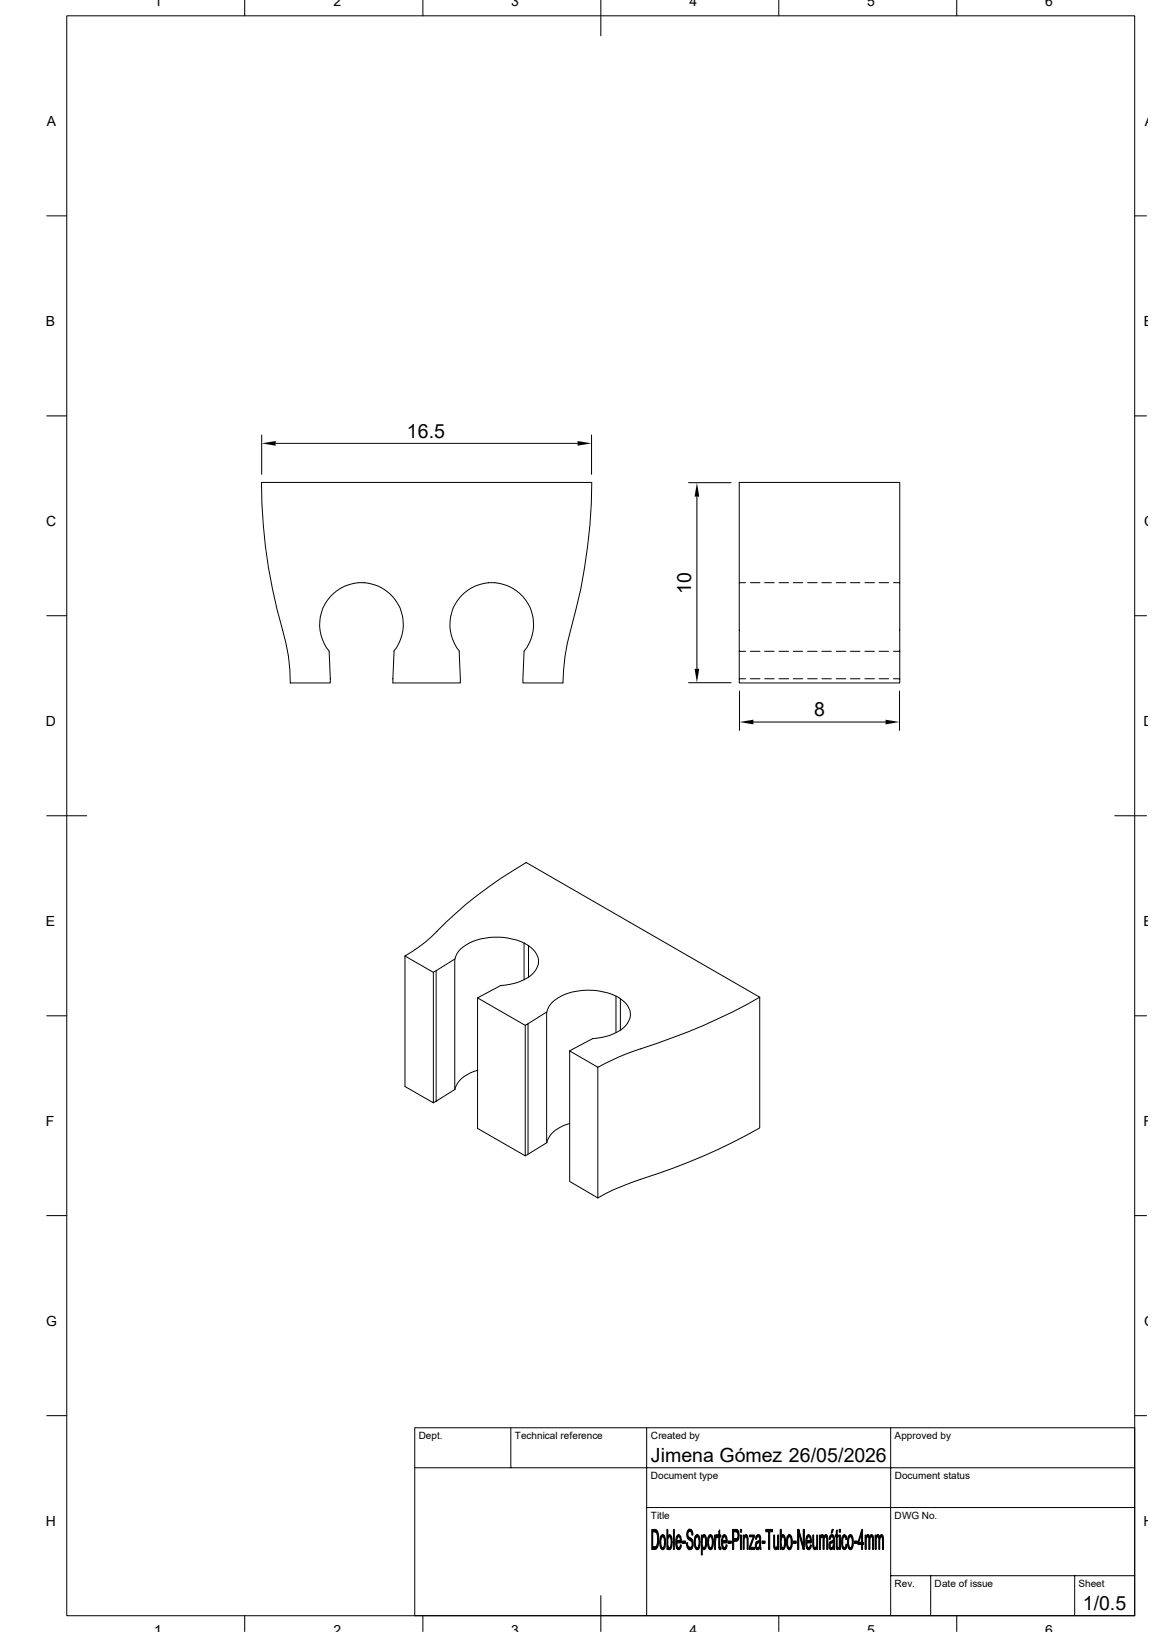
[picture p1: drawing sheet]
<svg xmlns="http://www.w3.org/2000/svg" width="210mm" height="297mm" viewBox="0 0 210 297" stroke-linecap="round" stroke-linejoin="round" font-family="sans-serif">
<g fill="none" stroke="#000" stroke-width=".18">
<path d="M12.1 2.9h194.4v291.1h-194.4zM44.5 0v2.9M77 0v2.9M109.3 0v6.5M141.7 0v2.9M174.1 0v2.9M8.5 39.3h3.6M206.5 39.3h2.2M8.5 75.7h3.6M47.6 79.2v7.1M107.7 79.2v7.1M206.5 75.7h2.2"/>
<path d="M50.2 80.7h54.9M125.3 87.8h7.8M126.8 90.4v31.3M134.5 87.8h29.2v36.5h-29.2zM8.5 112.1h3.6M66.3 106a7.6 7.6 0 0 1 5.4 12.5M66.4 106a7.6 7.6 0 0 0-7.4 4.1 7.6 7.6 0 0 0 .9 8.4M83.6 118.5l.2 5.8h-12.3l.2-5.8M88.9 106a7.6 7.6 0 0 1 7.3 4.1 7.6 7.6 0 0 1-.8 8.4M88.9 106a7.6 7.6 0 0 0-5.3 12.5M95.4 118.5l-.2 5.8h7.2a36.6 36.6 0 0 1 1.4-9.6 100.9 100.9 0 0 0 3.9-26.9h-60.1a101.8 101.8 0 0 0 4.4 29.2l.5 2.4 .3 4.9h7.3l-.2-5.8M134.5 106h1.2"/>
<path d="M134.5 118.5h1.2M136.6 106h1.7M136.6 118.5h1.7M139.1 106h1.8M139.1 118.5h1.8M141.8 106h1.7M141.8 118.5h1.7M144.4 106h1.7M144.4 118.5h1.7M147 106h1.7M147 118.5h1.7M149.6 106h1.7"/>
<path d="M149.6 118.5h1.7M152.2 106h1.7M152.2 118.5h1.7M154.8 106h1.7M154.8 118.5h1.7M157.4 106h1.7M157.4 118.5h1.7M160 106h1.7M160 118.5h1.7M162.6 106h1.1M162.6 118.5h1.1M206.5 112.1h2.2"/>
<path d="M125.3 124.2h7.8M134.5 123.5h1.2M134.6 125.8v7.1M136.6 123.5h1.7M137.1 131.4h24.1M139.1 123.5h1.8M141.8 123.5h1.7M144.4 123.5h1.7M147 123.5h1.7M149.6 123.5h1.7M152.2 123.5h1.7M154.8 123.5h1.7"/>
<path d="M157.4 123.5h1.7M160 123.5h1.7M162.6 123.5h1.1M163.7 125.8v7.1M8.5 148.5h7.3M202.9 148.5h5.8M73.7 174a29.2 29.2 0 0 0 7.5-6.2 77.1 77.1 0 0 1 14.6-10.8l42.5 24.5M73.7 174l5.2 3 3.9-2.5v23.8l-3.9 2.4-5.2-3zM78.9 177v23.7M79.4 176.7v23.7M95.3 171.6a11.6 11.6 0 0 0-11 .7 3.5 3.5 0 0 0-1.5 2.2M96.1 172.1a3.2 3.2 0 0 1 1.6 4 6 6 0 0 1-4.2 2.9l-2.4 .4-4.2 2.2"/>
<path d="M96.2 177.8v-5.7l-.8-.5v6.7M8.5 184.9h3.6M86.9 181.6v23.8l8.7 5M86.9 181.6l8.7 5M87 194.8a5.9 5.9 0 0 0-4.1 3.1l-.1 .4M95.6 186.6l.5-.3v23.8l-.5 .3zM96.1 186.3l3.4-2.1v23.8l-3.4 2.1M107.9 189l-4.2 2.3M112.1 181.3a11.6 11.6 0 0 0-11.1 .7 3.5 3.5 0 0 0-1.5 2.2M112.9 181.7a3.2 3.2 0 0 1 1.5 4.1 6 6 0 0 1-4.2 2.8l-2.4 .4M112.9 187.5v-5.8l-.8-.4v6.7M138.3 181.5a111.2 111.2 0 0 1-23.1 9.8l-2.7 1.1-3.7 1.8"/>
<path d="M138.3 181.5v23.8a117.2 117.2 0 0 1-23.4 9.9 33.5 33.5 0 0 0-6.1 2.8v-23.8l-5.1-2.9v23.7l5.1 3M206.5 184.9h2.2M103.7 204.5a5.9 5.9 0 0 0-4.1 3.1l-.1 .4M8.5 221.2h3.6M206.5 221.2h2.2M8.5 257.6h3.6M75.5 259.8h131v34.2h-131zM93 259.8v7.3M117.7 259.8v34.2M162.1 259.8v34.2M206.5 257.6h2.2M75.5 267.1h131"/>
<path d="M117.7 274.4h88.8M44.5 294v2.9M77 294v2.9M109.3 290.4v6.5M141.7 294v2.9M162.1 286.8h44.4M169.4 286.8v7.2M174.1 294v2.9M195.6 286.8v7.2"/>
</g>
<g fill="#000" stroke="#000" stroke-width=".18">
<path d="M118.6 278.3l.8 .1 .3 .3-.9 .1v2.8h.9l-.4 .4h-.7z" fill-rule="evenodd"/>
<path d="M119.1 278.8l.6-.1 .2 1-.2 1.8-.9 .1h.3a1.3 1.3 0 0 0 .6-1.6v-.2a.83 .83 0 0 0-.6-1z" fill-rule="evenodd"/>
<path d="M120.2 279.7h.4a1.52 1.52 0 0 0-.3 1.6l.3 .4h-.4l-.1-.4v-.9z" fill-rule="evenodd"/>
<path d="M120.4 279.4a.48 .48 0 0 1 .5 0 .48 .48 0 0 1 .2 .6v.6a1.16 1.16 0 0 1-.5 1.4l-.4-.3h.4a1.67 1.67 0 0 0 0-2h-.4z" fill-rule="evenodd"/>
<path d="M121.4 278.3h.1v1.4h.3a2.03 2.03 0 0 0 0 1.9h-.3v.4h-.1z" fill-rule="evenodd"/>
<path d="M121.6 279.4a.4 .4 0 0 1 .5 0 .4 .4 0 0 1 .2 .5v.9a.96 .96 0 0 1-.5 1.2l-.3-.3h.3a1.89 1.89 0 0 0 0-2h-.3z" fill-rule="evenodd"/>
<path d="M123.1 279.7h.4l-.2 .2-.1 .5h.8v.4h-.8v.5l.3 .4h-.4l-.1-.3v-1.2z" fill-rule="evenodd"/>
<path d="M123.3 279.4a.5 .5 0 0 1 .5 .1 .5 .5 0 0 1 .2 .5v.4h-.8h.6l-.1-.6-.1-.1h-.5z" fill-rule="evenodd"/>
<path d="M125.3 278.3a.52 .52 0 0 1 .7 .4h-.4a.64 .64 0 0 0-.4 .7 .64 .64 0 0 0 .6 .6 1.49 1.49 0 0 1-.1 2 .5 .5 0 0 1-.6-.4h.5a.72 .72 0 0 0 .4-.7 .72 .72 0 0 0-.6-.7 1.38 1.38 0 0 1-.1-1.9z" fill-rule="evenodd"/>
<path d="M125.6 278.7h.4l.1 .7h-.2v-.5z" fill-rule="evenodd"/>
<path d="M126.5 279.7h.4a1.78 1.78 0 0 0-.3 1.7l.3 .3h-.4l-.1-.5z" fill-rule="evenodd"/>
<path d="M126.6 279.4a.48 .48 0 0 1 .6 0 .48 .48 0 0 1 .1 .6l.1 .9a.87 .87 0 0 1-.6 1.1l-.3-.3h.4a1.69 1.69 0 0 0 0-2h-.4z" fill-rule="evenodd"/>
<path d="M127.6 279.4h.2v.3h.2l-.2 .8a1.16 1.16 0 0 0 .3 1.2h.3h-.6v1.3h-.2z" fill-rule="evenodd"/>
<path d="M127.8 279.6l.3 .1h-.3z" fill-rule="evenodd"/>
<path d="M127.9 279.4a.33 .33 0 0 1 .4-.1 .33 .33 0 0 1 .2 .4l.1 .5v1.2l-.2 .3h-.3a2.01 2.01 0 0 0 0-2l-.3-.1z" fill-rule="evenodd"/>
<path d="M128.9 279.7h.4a1.68 1.68 0 0 0-.2 1.7l.2 .3h-.4l-.1-.5z" fill-rule="evenodd"/>
<path d="M129 279.4a.48 .48 0 0 1 .6 0 .48 .48 0 0 1 .2 .6v1.1a.71 .71 0 0 1-.6 .9l-.3-.3h.4a1.56 1.56 0 0 0 .3-1.7l-.2-.3h-.5z" fill-rule="evenodd"/>
<path d="M130 279.4h.2v.3h.2l-.2 .8v1.5h-.2z" fill-rule="evenodd"/>
<path d="M130.3 279.4l.2-.1 .1 .1v.5l-.4-.2z" fill-rule="evenodd"/>
<path d="M131 278.4v1h.2v.3h-.2v1.7l.1 .2h-.3v-1.9h-.1v-.3h.1v-.7z" fill-rule="evenodd"/>
<path d="M131.4 279.7h.4l-.2 .3-.1 .4h.8v.4h-.8l.1 .5 .2 .4h-.4l-.1-.5z" fill-rule="evenodd"/>
<path d="M131.6 279.4a.41 .41 0 0 1 .4 0 .41 .41 0 0 1 .2 .4l.1 .6h-.8h.7l-.2-.7h-.6z" fill-rule="evenodd"/>
<path d="M133.3 278.3h.8l.4 .5h-1v1.3h.9l-.3 .4h-.6v1.5h-.2z" fill-rule="evenodd"/>
<path d="M133.9 278.8h.6v.6l-.1 .7h-.9h.5a.89 .89 0 0 0 0-1.3z" fill-rule="evenodd"/>
<path d="M134.7 279.4h.3v2.6h-.3z" fill-rule="evenodd"/>
<path d="M134.7 278.3h.3v.5h-.3z" fill-rule="evenodd"/>
<path d="M135.4 279.7h.3z" fill-rule="evenodd"/>
<path d="M135.3 279.4h.1v.3h.2l-.2 .5v1.8h-.1z" fill-rule="evenodd"/>
<path d="M135.6 279.4v-.1a.62 .62 0 0 1 .5 .9v1.8h-.1l-.1-2.1-.2-.2h-.3z" fill-rule="evenodd"/>
<path d="M137.1 279.7h.2l-.9 2.3v-.4z" fill-rule="evenodd"/>
<path d="M136.4 279.4h.9v.3h-.9z" fill-rule="evenodd"/>
<path d="M137.5 279.7h.5h-.2l-.1 .5-.2-.1z" fill-rule="evenodd"/>
<path d="M137.7 279.4a.46 .46 0 0 1 .6 0 .46 .46 0 0 1 .1 .6l.1 2h-.2v-.4h-.3l.2-.1 .1-.8-.7-.1 .2-.1a.45 .45 0 0 0 .5-.3 .45 .45 0 0 0-.3-.5h-.4z" fill-rule="evenodd"/>
<path d="M139.4 278.3h1.2v.5h-.5v3.2h-.2v-3.2h-.5z" fill-rule="evenodd"/>
<path d="M140.8 279.4h.2v2.1l.1 .1 .4 .1a.35 .35 0 0 1-.4 .3 .35 .35 0 0 1-.3-.4z" fill-rule="evenodd"/>
<path d="M141.5 279.4h.2v2.6h-.2v-.4h-.1l.1-.6z" fill-rule="evenodd"/>
<path d="M142 278.3h.2v1.4h.3a1.78 1.78 0 0 0-.3 1.6l.2 .3h-.2v.4h-.2z" fill-rule="evenodd"/>
<path d="M142.3 279.4a.34 .34 0 0 1 .4-.1 .34 .34 0 0 1 .2 .4l.1 1.1a.96 .96 0 0 1-.6 1.2l-.2-.3h.3a1.75 1.75 0 0 0 0-2h-.3z" fill-rule="evenodd"/>
<path d="M143.3 279.7h.4a1.54 1.54 0 0 0-.3 1.7l.3 .3h-.4l-.1-.1-.1-1.3z" fill-rule="evenodd"/>
<path d="M143.5 279.4a.5 .5 0 0 1 .5 0 .5 .5 0 0 1 .1 .6v1.3a.66 .66 0 0 1-.6 .7l-.2-.3h.4a1.87 1.87 0 0 0 0-2h-.4z" fill-rule="evenodd"/>
<path d="M145.2 278.3h.2v3.7h-.2z" fill-rule="evenodd"/>
<path d="M145.4 278.3l.8 2.9v.8l-.8-2.9z" fill-rule="evenodd"/>
<path d="M146.2 278.3h.2v3.7h-.2z" fill-rule="evenodd"/>
<path d="M146.8 279.7h.4l-.3 .2v.5h.8v.4h-.8v.5l.3 .4h-.4l-.1-.3-.1-1.2z" fill-rule="evenodd"/>
<path d="M146.9 279.4a.5 .5 0 0 1 .6 .1 .5 .5 0 0 1 .1 .5l.1 .4h-.8h.6l-.1-.6-.2-.1h-.4z" fill-rule="evenodd"/>
<path d="M147.9 279.4h.2v2.1l.2 .1 .3 .1a.35 .35 0 0 1-.4 .3 .35 .35 0 0 1-.2-.4z" fill-rule="evenodd"/>
<path d="M148.6 279.4h.2v2.6h-.2v-.4h-.1l.1-.5z" fill-rule="evenodd"/>
<path d="M149.1 279.4h.2v.3h.2l-.2 .5v1.8h-.2z" fill-rule="evenodd"/>
<path d="M149.3 279.7h.3z" fill-rule="evenodd"/>
<path d="M149.4 279.4l.4-.1 .1 .4h-.6z" fill-rule="evenodd"/>
<path d="M149.7 279.8l.5-.1-.2 .4v1.9h-.2z" fill-rule="evenodd"/>
<path d="M150.2 279.3a.47 .47 0 0 1 .4 .2 .47 .47 0 0 1 0 .5l.1 2h-.2v-2l-.2-.3h-.3z" fill-rule="evenodd"/>
<path d="M151 279.7h.4l-.2 .1-.1 .4-.2-.1z" fill-rule="evenodd"/>
<path d="M151.1 279.4a.47 .47 0 0 1 .6 0 .47 .47 0 0 1 .1 .6l.1 2h-.2v-.4h-.3l.2-.3v-.6l-.5-.1a.53 .53 0 0 0 .5-.3 .53 .53 0 0 0-.1-.6h-.5z" fill-rule="evenodd"/>
<path d="M151.4 278.3h.3l-.3 .7h-.1z" fill-rule="evenodd"/>
<path d="M152.4 278.4v1h.2v.3h-.2v1.8l.1 .1h-.3v-1.9h-.2v-.3h.2v-.7z" fill-rule="evenodd"/>
<path d="M152.7 279.4h.3v2.6h-.3z" fill-rule="evenodd"/>
<path d="M152.7 278.3h.3v.5h-.3z" fill-rule="evenodd"/>
<path d="M153.5 279.4l.2-.1 .4 .4h-.4a1.99 1.99 0 0 0-.2 1.9l.2 .1h-.4l-.1-.7v-1.1z" fill-rule="evenodd"/>
<path d="M153.7 279.7h.4v.4l-.2 .1v-.4z" fill-rule="evenodd"/>
<path d="M154.4 279.7h.4a1.71 1.71 0 0 0-.1 1.9l.1 .1h-.4l-.1-.4-.1-.8z" fill-rule="evenodd"/>
<path d="M154.5 279.4a.48 .48 0 0 1 .6 0 .48 .48 0 0 1 .1 .6l.1 .6a1.12 1.12 0 0 1-.5 1.4l-.4-.3h.4a1.67 1.67 0 0 0 0-2h-.4z" fill-rule="evenodd"/>
<path d="M156.8 278.3h.2l-.7 2.4h.9v.4h-.2v.9h-.2v-.9h-.7v-.4z" fill-rule="evenodd"/>
<path d="M157 278.3v2.4h-.7h.5v-1.6z" fill-rule="evenodd"/>
<path d="M157.4 279.4h.2v.3h.2l-.2 .4v1.9h-.2z" fill-rule="evenodd"/>
<path d="M157.6 279.7h.3z" fill-rule="evenodd"/>
<path d="M157.8 279.3h.3l.2 .4h-.7z" fill-rule="evenodd"/>
<path d="M158 279.8l.6-.1-.3 .3v2h-.2z" fill-rule="evenodd"/>
<path d="M158.4 279.4a.35 .35 0 0 1 .5 0 .35 .35 0 0 1 .1 .4v2.2h-.2v-2l-.1-.3h-.4z" fill-rule="evenodd"/>
<path d="M159.3 279.4h.1v.3h.2l-.1 .4v1.9h-.2z" fill-rule="evenodd"/>
<path d="M159.5 279.7h.2z" fill-rule="evenodd"/>
<path d="M159.6 279.4l.3-.1 .2 .4h-.6z" fill-rule="evenodd"/>
<path d="M159.9 279.8l.5-.1-.2 .2-.1 .4v1.7h-.2z" fill-rule="evenodd"/>
<path d="M160.2 279.4l.2-.1a.66 .66 0 0 1 .4 .9v1.8h-.2v-2.1l-.2-.2h-.3z" fill-rule="evenodd"/>
<path d="M121.5 281.6l.3 .1z" fill-rule="evenodd"/>
<path d="M122.6 278.3h.1v3.7h-.1z" fill-rule="evenodd"/>
<path d="M123.1 281.7h.5l.2-.6 .2 .1a.59 .59 0 0 1-.1 .6 .59 .59 0 0 1-.6 .2z" fill-rule="evenodd"/>
<path d="M124.2 280.5h.6v.4h-.6z" fill-rule="evenodd"/>
<path d="M124.9 280.8h.2l.1 .5 .4 .3h-.5z" fill-rule="evenodd"/>
<path d="M127.8 281.7h.6a.32 .32 0 0 1-.3 .3 .32 .32 0 0 1-.3-.3z" fill-rule="evenodd"/>
<path d="M130.8 281.6h.4v.4h-.3z" fill-rule="evenodd"/>
<path d="M131.4 281.7h.5l.2-.6 .2 .1a.61 .61 0 0 1-.6 .8z" fill-rule="evenodd"/>
<path d="M132.5 280.5h.6v.4h-.6z" fill-rule="evenodd"/>
<path d="M136.6 281.6h.7v.4h-.9z" fill-rule="evenodd"/>
<path d="M137.6 280.7h.6a.59 .59 0 0 0-.5 .4 .59 .59 0 0 0 .1 .6h.4a.4 .4 0 0 1-.5 .3 .4 .4 0 0 1-.2-.5z" fill-rule="evenodd"/>
<path d="M137.9 281.7l.4-.1z" fill-rule="evenodd"/>
<path d="M138.7 280.5h.5v.4h-.5z" fill-rule="evenodd"/>
<path d="M141.2 281.6h.3z" fill-rule="evenodd"/>
<path d="M142.2 281.6l.3 .1z" fill-rule="evenodd"/>
<path d="M144.4 280.5h.5v.4h-.5z" fill-rule="evenodd"/>
<path d="M146.8 281.7h.4l.3-.6 .2 .1a.59 .59 0 0 1-.1 .6 .59 .59 0 0 1-.6 .2z" fill-rule="evenodd"/>
<path d="M148.3 281.6h.3z" fill-rule="evenodd"/>
<path d="M151 280.7h.6a.61 .61 0 0 0-.5 .3 .61 .61 0 0 0 .1 .7h.4a.4 .4 0 0 1-.5 .3 .4 .4 0 0 1-.2-.5z" fill-rule="evenodd"/>
<path d="M151.3 281.7l.4-.1z" fill-rule="evenodd"/>
<path d="M152.2 281.6h.4v.4h-.3z" fill-rule="evenodd"/>
<path d="M153.3 281.7h.4l.2-.2 .1-.5 .1 .1a.74 .74 0 0 1-.5 .9z" fill-rule="evenodd"/>
<path d="M155.4 280.5h.6v.4h-.6z" fill-rule="evenodd"/>
</g>
<path d="M47.6 80.7l2.6-.4v.8zM105.1 80.3l2.6 .4-2.6 .4zM126.8 87.8l.5 2.6h-.9zM126.4 121.7h.9l-.5 2.5zM134.6 131.4l2.5-.4v.8zM161.2 131l2.5 .4-2.5 .4z" fill="#000"/>
<g font-size="3.6">
<text x="74" y="79.6">16.5</text>
<text x="125.8" y="108.1" transform="rotate(-90 125.8 108.1)">10</text>
<text x="148.2" y="130.3">8</text>
<text x="118.5" y="266">Jimena Gómez 26/05/2026</text>
<text x="197.1" y="293.1">1/0.5</text>
</g>
<g font-size="2.5">
<text x="28.1" y="1.1">1</text>
<text x="60.7" y="1.1">2</text>
<text x="93" y="1.1">3</text>
<text x="125.5" y="1.1">4</text>
<text x="157.8" y="1.1">5</text>
<text x="190.2" y="1.1">6</text>
<text x="8.5" y="22.9">A</text>
<text x="208.3" y="22.9">A</text>
<text x="8.3" y="59.3">B</text>
<text x="208.2" y="59.3">B</text>
<text x="8.4" y="95.7">C</text>
<text x="208.2" y="95.7">C</text>
<text x="8.3" y="132.1">D</text>
<text x="208.1" y="132.1">D</text>
<text x="8.3" y="168.5">E</text>
<text x="208.1" y="168.5">E</text>
<text x="8.3" y="204.9">F</text>
<text x="208.1" y="204.9">F</text>
<text x="8.4" y="241.3">G</text>
<text x="208.2" y="241.3">G</text>
<text x="8.3" y="277.7">H</text>
<text x="208.1" y="277.7">H</text>
<text x="28.1" y="297.6">1</text>
<text x="60.7" y="297.6">2</text>
<text x="93" y="297.6">3</text>
<text x="125.5" y="297.6">4</text>
<text x="157.8" y="297.6">5</text>
<text x="190.2" y="297.6">6</text>
</g>
<g font-size="1.8">
<text x="76.2" y="261.9">Dept.</text>
<text x="93.7" y="261.9">Technical reference</text>
<text x="118.4" y="261.9">Created by</text>
<text x="162.8" y="261.9">Approved by</text>
<text x="118.4" y="269.2">Document type</text>
<text x="162.8" y="269.2">Document status</text>
<text x="118.4" y="276.4">Title</text>
<text x="162.8" y="276.4">DWG No.</text>
<text x="162.8" y="288.8">Rev.</text>
<text x="170.1" y="288.8">Date of issue</text>
<text x="196.3" y="288.8">Sheet</text>
</g>
</svg>
